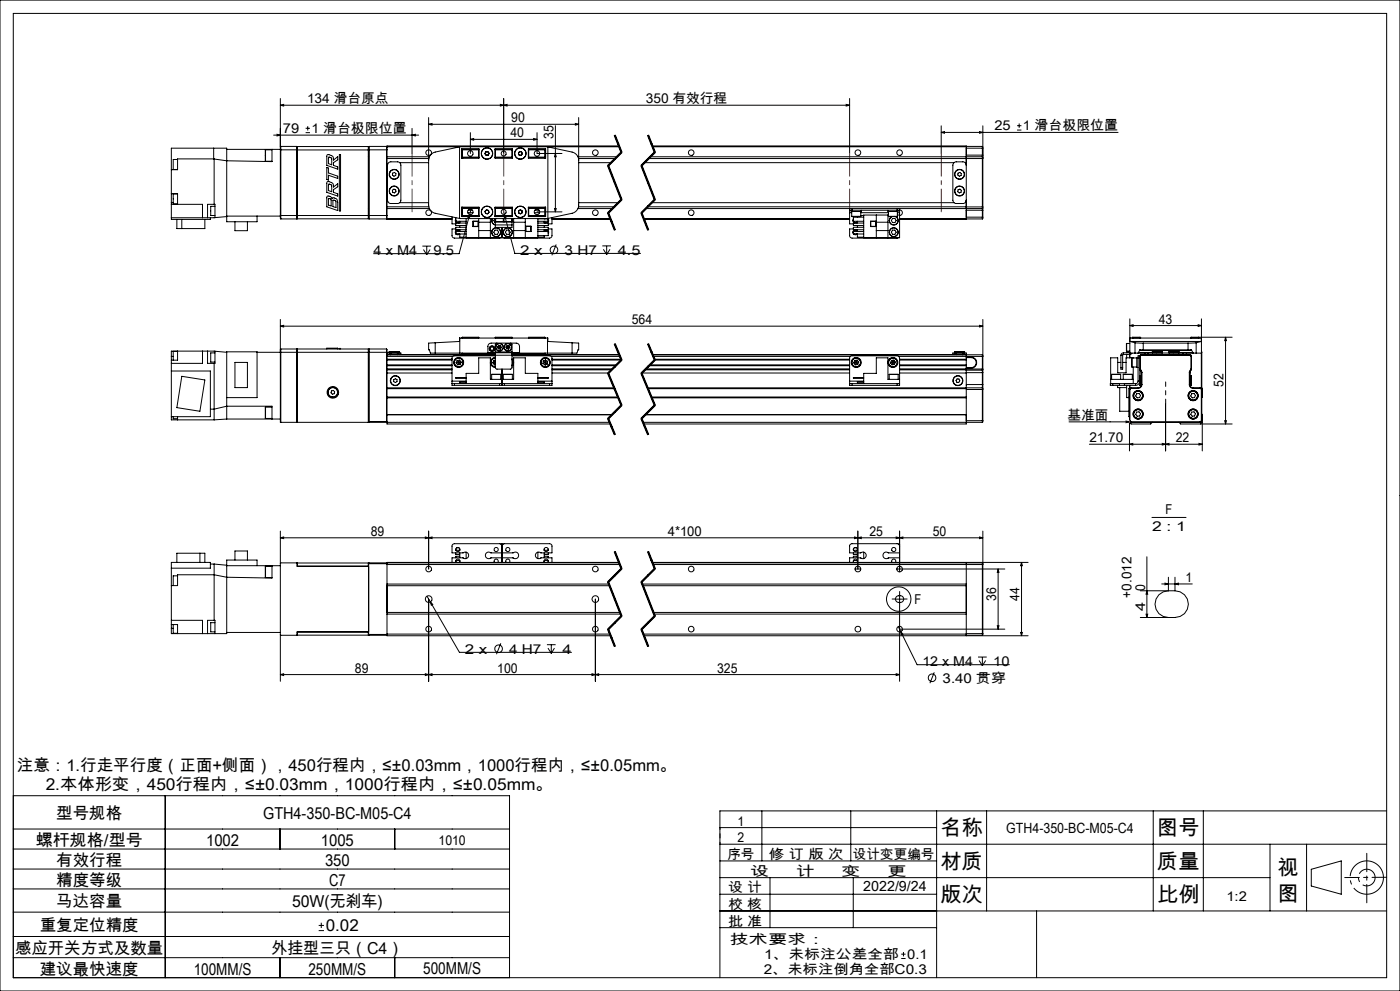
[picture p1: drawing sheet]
<svg xmlns="http://www.w3.org/2000/svg" width="420mm" height="297mm" viewBox="0 0 420 297" stroke-linecap="round" stroke-linejoin="round" font-family="sans-serif">
<g fill="none" stroke="#000" stroke-width=".3">
<path d="M0 0h420v297h-420zM4 4h412v289h-412zM84.1 31.5l1-.2v.5zM84.1 29.5v14.6M91.7 39.8h1.3M91.7 38.4h1.3M92.3 37.8v1.3M123.6 38.5v7.5M128.6 37.2l1-.2v.5zM128.6 35.2v26.3l.2 .9 .5 .8 .8 .6 7.8 1.7M128.6 37.2h45M141.1 39.8v6.2"/>
<path d="M150.1 31.3l1 .2-1 .3zM151.1 31.5l1-.2v.5zM151.1 29.5v16.5M161.1 39.8v6.2h7.5M166.6 37.7v25.8M172.6 37l1 .2-1 .3zM173.6 35.2v26.3l-.2 .9-.5 .8-.8 .6-7.7 1.7M253.9 31.3l1 .2-1 .3zM254.9 29.5v16.5M254.9 31.5h-170.8M282.4 39.7l1-.3v.5zM282.4 37.7v8.3"/>
<path d="M282.4 39.7h53M293.9 39.4l1 .3-1 .2zM294.9 37.7v24.3M305.1 39h1.3M305.1 37.7h1.3M305.8 37v1.3M51.4 58.1v2.6M51.4 58.1v-13.7h16.6v22.1h9.1v-1.7M51.4 58.1h1.9v3.1M53.3 58.1h-1.3v3h1.3M53.3 47.8h-1.3v3h1.3M64.1 47.6h-10.8v3.3h-1.9"/>
<path d="M64.1 47.6l.1 .1M64.1 44.4v3.2M64.2 47.7v13.5M68 44.8h16.1M79.7 44.9v3.4M79.7 44.9h1.9M79.7 48.3h1.9M81.6 44.8v3.6l-13.6-.2-3.8-.5M82.1 40.5h43.5M83.1 40.2l1 .3-1 .2zM84.1 44.1v.8M84.1 44.9v19.7"/>
<path d="M84.1 44.9h26.4M84.2 43.9v21.7M84.2 43.9h4.8M84.2 43.9l-.1 .2M89 43.9v21.7M98 50.2l.5 .2v1.4l2.8 1v.7l-2.8-1v1.5l-.5-.2zM98.1 46.4h.1a1.54 1.54 0 0 1 1.8 1.6l1.3-1v.9l-1.3 .9v.8l1.3 .4v.7l-3.3-1.1zM98.1 54.5l.1-.1a1.54 1.54 0 0 1 1.8 1.7l1.3-1v.9l-1.3 .8v.8l1.3 .5v.7l-3.3-1.2zM98.2 58.8l.9 .1 .6 .5a.98 .98 0 0 1 1.4 .5l.2 3.2-3.3-1.1zM98.6 47.1l.9 .4v1.9l-1-.4zM98.6 55.2l.9 .4v1.9l-1-.4zM98.6 59.5l.7 .2v2l-.8-.2z"/>
<path d="M99.9 60l.9 .3v1.9l-.9-.3zM101.8 46.3h.4v16.9h-.4zM110.5 44.9v-1h-21.3v21.7h21.3v-1M110.5 44.9v19.7M110.5 46.9h.1M110.5 44.9l.1 .1M110.6 44.9v19.7M110.6 44.9h5.5M110.7 43.9v21.7M110.7 43.9l-.1 1M110.7 43.9h5.3M116 43.9v21.7"/>
<path d="M116 43.9l.1 .2M116.1 59.8l.2 .6M116.1 44.1v.8M116.1 44v.1M116.1 44.9v19.7M116.1 47.5h12.6M116.1 47h12.7M116.1 44h69.7M116.3 49.1l-.2 .6M116.6 48.8l.5-.3h2.1a1.02 1.02 0 0 1 1.1 1v10.5a1.02 1.02 0 0 1-1.1 1h-1.9a1.02 1.02 0 0 1-1.1-1v-10.5zM117.7 57l.5-.3 .5 .2 .1 .6-.5 .3-.5-.2zM117.8 51.9l.6-.2 .4 .3-.1 .6-.5 .2-.5-.3z"/>
<path d="M119.9 48.8h8.7M123.6 40.5l1-.3v.5zM137.9 44l-7.8 1.7-1.1 .9-.4 1.4M137.9 44v21.5M137.9 44h.1M138.5 47h.1M138.5 44.6h5.2v2.8h-5.2zM138.6 44.9v2.5M138.6 44.9h5M138.7 44.8v2.4M138.7 44.8h5M138.7 44.8l-.1 .1"/>
<path d="M138.7 47.2h5M138.8 47.2v.2M141.1 41.8l1-.3v.5zM141.1 41.8h20M143.6 44.8v2.4M143.6 47.1h-5l.1 .1M145.5 46.1l.4 .4M145.8 45.5l-.3 .6M146.3 45.5h-.5M146.3 45.5l.4 .4M146.4 46.5h-.5M146.7 45.9l-.3 .6"/>
<path d="M148.5 44.6h5.2v2.8h-5.2zM148.5 44.8h5.2M148.5 47.2h5.2M148.6 44.8v2.4M148.6 44.9h5M148.6 47.1h5M153.6 44.8v2.4M155.5 45.9l.3 .6M155.8 46.5h.5M155.9 45.5l-.4 .4M155.9 45.5h.6M156.5 45.5l.2 .6"/>
<path d="M156.7 46.1l-.4 .4M158.5 44.8h4.9M158.5 44.6h5.2v2.8h-5.2zM158.5 47.2h4.9M158.6 44.8v2.4M158.6 44.9h5M158.6 47.1h5l-.2 .1M160.1 41.5l1 .3-1 .2zM163.4 44.8v2.4M163.4 44.8l.2 .1M163.5 47.2v.2M163.6 44.9v2.5"/>
<path d="M163.6 47h.1M164.3 44h.1M164.4 44l7.7 1.7 1.1 .9 .4 1.4M164.4 44v21.5M166.6 46l.3 1h-.5zM173.4 47h11.7M173.6 47.5h11M173.6 48.8h9.7M182.3 49.7l4 10.2M182.6 49.6l4 10.2M184.3 40.6l2 5.1M184.4 40.6l2 5-4 4 4 10.2-4 4 2 5.1"/>
<path d="M184.6 40.5l1 2.5M185.6 43l1 2.6zM185.7 43.7h-69.6v.3M186.3 45.5l-4 4M186.3 59.7l-4 4M186.6 45.8l-4 4M186.6 59.9l-4 4M192.3 49.7l4 10.2M192.6 49.6l4 10.2M193.3 48.8h92.9M194.3 40.6l2 5.1M194.4 40.6l2 5-4 4 4 10.2-4 4 2 5.1"/>
<path d="M194.6 40.5l2 5.1M195.1 47h99.6M195.7 43.7h94.2v.3M195.8 44h94.1M196.3 45.5l-4 4M196.3 59.7l-4 4M196.6 45.8l-4 4M196.6 59.9l-4 4M287.4 51.9l.6-.2 .4 .3-.1 .6-.5 .2-.5-.3zM287.4 56.9l.6-.2 .4 .3-.1 .6-.5 .2-.5-.3zM289.9 49.5a1.02 1.02 0 0 0-1-1h-2a1.02 1.02 0 0 0-1 1v10.5a1.02 1.02 0 0 0 1 1h2a1.02 1.02 0 0 0 1-1M289.9 46.5v15.5"/>
<path d="M289.9 46.5h5v.7M289.9 44v2.5M289.9 43.9h4.8M294.7 47v15.5M294.7 43.9v3.1M294.7 43.9l.2 .5h-5M294.7 47l.2 .2M294.9 47.2v.3h-100.3M51.4 60.7v5.1h11.7v-.5M51.4 61.2h9.3v4.1M51.4 60.7h.6M53.1 65.8v2.7h8.4v-2.7"/>
<path d="M54.5 65.8v2.7M64.5 61.8h-1.3v2.8h1.3M64.5 65.2v-4h-2.2v4.1M64.5 65.2l-13.1 .1M68 64.9l-3.5 .3M68 64.8h16.1M70.5 66.5v2.6h3.7v-2.6M84.1 64.6l.1 1M84.1 64.6h26.4M84.2 65.6h4.8M110.5 62.6h.1M110.6 64.6l.1 1"/>
<path d="M110.6 64.6h5.5M110.6 64.4l-.1 .2M110.7 65.6h5.3M116.1 65.5v.3h19.5M116.1 64.6v.8M116.1 65.4v.1M116.1 62.5h12.7M116.1 62h12.6M116.1 65.5h19.5M116.1 65.4l-.1 .2M119.9 60.7h8.7M126.7 73.8h2.6"/>
<path d="M127 74.8l1 1.5M128 73.8v2.5M129 74.8l-1 1.5M135.6 65v2.1h1.1M136.7 65.6l-.1 .2a.78 .78 0 0 0 .6 1M136.7 68.6h-1.1v2.3l.7 .5 13.9-.1M136.7 65.2v1.1h3.1M136.8 66.3a.63 .63 0 0 0 .6 .4 .63 .63 0 0 0 .5-.4v.5M136.8 70.1a.73 .73 0 0 0 1.1 0v1h1.9M137 70.1h.7M137.2 68.9l-.6 .4 .1 .8M137.5 68.9l.4 .2"/>
<path d="M137.9 65.5h26.5M137.9 66.6l-.4 .2M137.9 68.9v.5a.61 .61 0 0 0-.5-.4 .61 .61 0 0 0-.6 .4M137.9 67.6v.5M138.5 63.4h.1M138.5 64.8h.5M138.5 62.5h.1M138.5 63h.1M138.5 62.1h5.2v2.8h-5.2zM138.6 62.1v2.5M138.6 64.6h5M138.6 64.6l.1 .2"/>
<path d="M138.7 62.3v2.5M138.7 64.8h5M138.7 62.3l-.1 .1h5M138.7 62.3h5M138.8 62.1v.2M139 64.8l-.1 .1M139 64.8h.1M139.8 65.5v5.8h21.6v-5.8M139.8 64.8v.1M139.8 66.8h-3.1v.8h3.1M139.8 68.1h-3.1v.8h3.1M139.8 69.4h-3.1v.7h3.1"/>
<path d="M140.3 63.7h1.6M140.4 63h1.3M140.9 64.3v1l-.5-.1zM140.9 64.3l-3.2 11.7h-25.6M141.3 62.7l-.4 1.6M141.9 66.3h1.6v1.6h-1.6zM143.4 66.4h-1.4v1.4h1.4M143.6 62.3v2.6M143.6 65.5v5.8M143.6 66.6h3.5M143.6 69.1h3.5M145.6 63.3l.1 .6"/>
<path d="M145.7 63.9l.5 .2M146 62.9l-.4 .4M146 62.9l.5 .2M146.5 63.1l.1 .6M146.6 63.7l-.4 .4M147.1 65.5v5.8M148.5 65.5l-.4 .6 .5 .6M148.5 69h.7l.4 .6-.4 .6h-.7l-.4-.6zM148.5 62.1h5.2v2.8h-5.2zM148.5 64.8h5.2M148.5 62.3h5.2M148.6 67.4v.8h5v-.8"/>
<path d="M148.6 67.4a1.38 1.38 0 0 1-1-1.9 1.34 1.34 0 0 0 1 1.9M148.6 62.3v2.6M148.6 65.5v1.9M148.6 64.6h5M148.6 67.4h5M148.6 62.4h5M148.7 66.5h2.3M148.7 65.5v1M149.1 64.8v.1M150.6 68.2v3.1M150.9 62.8l3.5 13.1h37.8M151 65.5v1"/>
<path d="M151.2 66.5h2.3M151.2 65.5v1M151.3 64.2l.5 .9-.5 .2zM152 69h.7l.4 .6-.4 .6h-.7l-.4-.6zM153.1 64.8v.1M153.5 65.5v1M153.6 65.6v1M153.6 65.8v.7M153.6 62.3v2.6M153.6 65.5v1.9M154.1 65.5v5.8M154.1 66.6h3.5"/>
<path d="M154.1 69.1h3.5M155.6 63.8l.5 .3M155.6 63.2v.6M156.1 62.9l-.5 .3M156.1 62.9l.5 .3M156.6 63.8l-.5 .3M156.6 63.2v.6M157.6 65.5v5.8M157.7 67.8h1.6v1.6h-1.6zM158.5 64.8h4.9M158.5 62.1h5.2v2.8h-5.2zM158.5 62.3h4.9"/>
<path d="M158.6 62.3v2.5M158.6 64.6h5M159.2 67.8v1.6M160.3 63.7h1.6M160.4 63h1.3M161.1 63.5h7.5M161.4 64.8v.1M161.4 65.6h3.1v.7M161.4 66.8h3.1v.8h-3.1M161.4 68.1h3.1v.8h-3.1M161.4 69.4h3.1v1.2h-3.1M161.4 66.3h3.1"/>
<path d="M162.2 64.8l.1 .1M162.2 64.8h1.5M162.2 64.8h.1M163.3 66.6l.4 .2M163.3 65.5h.1M163.3 68.9v.5a.61 .61 0 0 1 .5-.4 .61 .61 0 0 1 .6 .4M163.3 67.6v.5M163.3 70.6v.5h-1.9M163.4 62.3v2.5M163.4 62.3l.2 .1h-5M163.5 62.1v.2M163.6 62.1v2.5"/>
<path d="M163.6 62.5h.1M163.6 63h.1M163.6 63.4h.1M163.6 64.6l-.2 .2M163.7 68.9l-.4 .2M163.7 65.5l-.2 .1M164 68.9l.6 .4-.1 .8M164 65.5l.2 .1M164.3 65.5l.1 .1M164.4 66.3a.63 .63 0 0 1-.6 .4 .63 .63 0 0 1-.5-.4v.5M164.5 65.6l.1 .2a.78 .78 0 0 1-.6 1M164.5 68.6h1.1v2.3l-.7 .5-13.9-.1"/>
<path d="M164.5 69.4v.4M164.5 65.9v.4M165.6 65.2v1.9h-1.1M165.6 65.8h17.6M165.6 65.5h17.5M166.4 62.5h.5l-.3 1zM166.9 73.3l-1.3 3.2M173.4 62.5h10.4M173.6 62h10.7M173.6 60.7h11.9M180.7 73.7h2.6M181 74.7l1 1.6"/>
<path d="M182 73.7v2.6M182.3 63.9l2 5.1M182.6 63.8l2 5M183 74.7l-1 1.6M192.3 63.9l2 5.1M192.6 63.8l2 5M193.1 65.5h61.8M193.2 65.8h61.7M193.7 62.5h61.9M194.3 62h95.6v.5M195.5 60.7h90.7M254.9 63h.7"/>
<path d="M254.9 63v.7M254.9 62.5v.5M254.9 63.7v3.4h1.1M254.9 63.7h.6M255.4 63v.4h3v-.4M255.5 64.8h2.7M255.5 63.4v1.4M255.6 62.5v.5M255.6 62.5h13.5M255.6 63h13.5M256 65.6l-.1 .2a.78 .78 0 0 0 .5 1M256 68.6h-1.1v2.3l.7 .5 13.9-.1"/>
<path d="M256 66.3a.63 .63 0 0 0 .6 .4 .63 .63 0 0 0 .6-.4v.5M256.1 70.1a.73 .73 0 0 0 1.1 0v1h1.9M256.3 70.1h.7M256.4 68.9l-.5 .4 .1 .8M256.8 68.9l.4 .2M257.2 66.6l-.4 .2M257.2 68.9v.5a.61 .61 0 0 0-.6-.4 .61 .61 0 0 0-.6 .4M257.2 64.9v.2M257.2 67.6v.5M258.2 63.4v1.4M258.2 64.6h.9M258.2 63.7h8.3"/>
<path d="M259.1 65.1h-3.1v1.2h3.1M259.1 66.8h-3.1v.8h3.1M259.1 68.1h-3.1v.8h3.1M259.1 69.4h-3.1v.7h3.1M261.2 66.3h1.6v1.6h-1.6zM261.2 66.4h1.5v1.4h-1.5zM262.9 64.4v6.9M262.9 66.6h3.5M262.9 69.1h3.5M266.4 63v.4h3v-.4M266.4 64.4v6.9M266.5 64.8h2.7"/>
<path d="M266.5 63.4v1.4M267.5 64.9l-.4 .3-.3 .9M267.6 64.9l-.4 .3-.4 .9M267.8 65.5h.7l.4 .6-.4 .6h-.7l-.4-.6zM267.8 69h.7l.4 .6-.4 .6h-.7l-.4-.6zM268.6 64.9a1.3 1.3 0 0 1 .2 2.3 1.3 1.3 0 0 1-2-1.1M268.7 64.9a1.34 1.34 0 0 1 .1 2.3 1.34 1.34 0 0 1-2-1.1M269.1 63h.8M269.1 62.5h25.6M269.1 62.5v.5M269.2 63.4v1.4M269.2 64.4h.7"/>
<path d="M269.2 63.7h.7M269.9 62.9a.85 .85 0 0 1 .8 .8 .85 .85 0 0 1-.8 .9M269.9 63v.7M269.9 62.5v.5M269.9 63.7v7.6h-10.8v-6.9h7.4M269.9 65.5h20M289.9 65.5v.3h-20M289.9 62v.5M289.9 62.5v.5M289.9 63v2.5M289.9 65.1h5M289.9 63h5"/>
<path d="M289.9 62h5M289.9 65.6h4.8M294.7 62.5v3.1M294.9 62v.3M294.9 62.3v.7M294.9 65.1l-.2 .5M294.9 63v2.1M294.9 62.3l-.2 .2M84.1 97.8l1-.3v.5zM84.1 95.7v30.9h98.8M84.1 97.8h210.8M293.9 97.5l1 .3-1 .2z"/>
<path d="M294.9 95.7v14.9M338.9 97.6l1-.3v.5zM338.9 95.6v10.6M338.9 97.6h21.5M359.4 97.3l1 .3-1 .2zM360.4 95.6v10.2h-1.6M51.4 106.8v1.1M51.4 106.8h.6M51.4 107.9v17.9h12.8M51.4 111.2h11.7v13.7h-11.7M53.3 105.3h-1.3v2.6M53.3 105.2v2.7h-1.9"/>
<path d="M54.5 112.8l7 1.1-1.5 9.4-6.9-1.1zM60.7 105.2v3.7h-9.3M62.3 105.2v3.7h2.2v-3.6M64.2 108.9v16.9M64.5 105.8h-1.3v2.7h1.3M64.5 105.3l-13.1-.1v1.6M64.5 105.3l3.5 .3M68 119.2h9.1v-13.8h-9.1v20.2M70.5 108.6h3.7v7.6h-3.7zM77.1 105.6h12M84.2 104.6v22M84.2 104.6l-.1 1"/>
<path d="M84.2 104.6h4.8M89 104.6v22M89 104.6l.1 1M89.1 105.6v21M89.1 110.1h.1M89.2 105.6v-1h21.3v1M89.2 105.6h21.3M89.2 105.6v21M98 104.6v-.3h3.3v.3M99.4 117.2l.6-.2 .4 .4-.1 .6-.6 .1-.4-.4zM101.8 104.6v-.2h.4v.2M110.5 105.6l.1 .1"/>
<path d="M110.5 105.6v21M110.5 107.6h.1M110.6 105.6h5.5M110.6 105.6v21M110.7 104.6v21.7M110.7 104.6l-.1 1M110.7 104.6h5.3M116 104.6v21.7M116 104.6l.1 1M116.1 116.2v.3M116.1 106.3h1.2M116.1 116.5v10.6h67"/>
<path d="M116.1 106.3h32.5M116.1 116.5h68.2M116.1 119h69.3M116.1 119.2h69.4M116.1 116.2h68.1M116.1 109.6h19.5M116.1 109.5h19.5M116.1 107.8h19.5M116.1 107.7h19.5M116.1 107.9h19.5M116.1 109.4h19.5M116.1 106.8h19.8"/>
<path d="M116.1 110.6h19.5M116.1 110.8h19.5M116.1 111.8h19.5M116.1 105.6v10.6M116.8 105.4h3M116.8 105.7v.1M116.8 105.7h3M116.8 105.4h.1M116.8 105.4v.3M117.1 106.3h.1M117.3 105.8h-1.1v.5M117.3 106.3h1.9"/>
<path d="M117.3 105.8h1.9M117.3 105.8v.5M118.1 113.8l.5-.3 .5 .3v.6l-.5 .2-.5-.2zM119.2 105.8h1.1v.5M119.2 106.3h29.4M119.2 105.8v.5M119.8 105.7l-.1 .1M119.8 105.4v.3M130.6 102.7l-2 .1v2h.2a.91 .91 0 0 0 .4 1 .91 .91 0 0 0 1 0h.4M130.6 105.8h18M130.6 102.7l7.3-.4v-1h26.5v1l7.2 .4M130.6 102.7v3.1"/>
<path d="M135.6 115v.5h.7M135.6 115h.7M135.6 114.2v.8M135.6 114.2h4.2M136.3 115h13.6M136.3 115.5h13.6M136.3 115v.5M136.8 108.7l.5 .6M137.2 108l-.4 .7M137.2 108l.4 .6M137.6 108.6l-.3 .7M137.6 108.6l.4 .7"/>
<path d="M137.6 108.6l-.8 .1M137.9 107.9l.5 .6M137.9 107.9l-.7 .1M137.9 107.9l-.3 .7M137.9 101.3v4.5M138 109.3h-.7M138.4 108.5l-.4 .8M138.4 108.5l-.8 .1M138.6 101.2h5M138.6 101.2v.1M138.6 105.8v.5M138.6 106h10"/>
<path d="M138.7 101.1h4.9v.2M138.7 101.1v.2M138.7 105.8v.5M138.7 101.1l-.1 .1M139.8 115v-3.1h3.8v-4.7h3.5v6.5h7v-6.5h3.5v4.7h3.8v3.1M139.8 114.3h-1.9v.4h1.9M139.8 113.2h-3.1l3.1 .1M146.4 105.8v-2a.96 .96 0 0 1 1-1h7.5a.96 .96 0 0 1 1 1v2M146.4 105.7h2.2M147.5 112.2h2.7M147.5 112.2v1.5M147.8 108.7l.5 .6"/>
<path d="M148.2 108l-.4 .7M148.2 108l.4 .6M148.6 105.7v.8M148.6 105.5v.2M148.6 107.1a1.5 1.5 0 0 0-1.5 1.5 1.5 1.5 0 0 0 1.5 1.5M148.6 107.3a1.36 1.36 0 0 0-1.4 1.3 1.36 1.36 0 0 0 1.4 1.4M148.6 106.6l-12.7 .1-.3 .5v7M148.6 107.3a1.29 1.29 0 0 0-1.3 1.3 1.29 1.29 0 0 0 1.3 1.3M148.6 101.3v-.2h5v.2M148.6 105.7h5M148.6 105.5h5M148.6 106.5h5"/>
<path d="M148.6 106.5v3.6M148.6 108h-.4M148.6 109.3h-.3M148.6 108.6l-.3 .7M148.6 108.6l-.8 .1M148.6 101.2h5M149.1 102.8l-.5 .5v2.2M149.3 104l.2 .5M149.3 104l.6 .1M149.5 104.5l.6 .1M149.6 103.5l-.3 .5M149.6 103.5l.6 .1"/>
<path d="M149.6 103.5l.3 .6M149.9 115h1.4M149.9 115.5h.7M149.9 104.1l.2 .5M149.9 104.1l.5 .1M149.9 104.1l-.4 .4M149.9 115v.5M150.2 112.2v1.5M150.2 103.6l.2 .6M150.2 103.6l-.3 .5M150.4 104.2l-.3 .4M150.6 115.5h.7"/>
<path d="M150.6 110.6v4.9M151 112.2h2.7M151 112.2v1.5M151.3 115h13.6M151.3 115.5h13.6M151.3 115v.5M151.8 104l.2 .5M151.8 104l.6 .1M152 104.5l.5 .1M152.2 103.5l-.4 .5M152.2 103.5l.5 .1M152.2 103.5l.2 .6"/>
<path d="M152.4 104.1l.5 .1M152.4 104.1l-.4 .4M152.4 104.1l.1 .5M152.7 103.6l.2 .6M152.7 103.6l-.3 .5M152.9 104.2l-.4 .4M153.1 102.8l.5 .4v2.3M153.6 105.7v.8M153.6 106.5l-.1 4-4.5 .1-.4-.5M153.6 105.5v.2M153.6 107.5a1.49 1.49 0 0 1 0 2.2M153.6 107.7a1.3 1.3 0 0 1 0 1.8 1.44 1.44 0 0 0 0-1.7"/>
<path d="M153.6 106.6l11.7 .1 .3 .5v7M153.6 106.3h32.2M153.6 106.3h32.1M153.6 105.8h18M153.6 105.7h2.3M153.6 106h10M153.7 112.2h-2.7M153.7 112.2h.1M153.7 112.2v1.5M158.6 101.2h5M161.4 114.3h1.9v.4h-1.9M161.4 113.2h3.1l-3.1 .1"/>
<path d="M161.4 114.2h4.2M162.9 109l.6 .4M163 108.2l-.1 .8M163 108.2l.6 .4M163.4 101.1h-4.8v.2M163.4 101.1v.2M163.4 105.8v.5M163.4 101.1l.2 .1M163.6 108.6l.6 .5M163.6 108.6l-.1 .8M163.6 108.6l-.7 .4M163.6 101.2v.1"/>
<path d="M163.6 105.8v.5M163.7 107.9l-.7 .3M163.7 107.9l.6 .4M163.7 107.9l-.1 .7M164.2 109.1l-.7 .3M164.3 101.3v4.5M164.3 108.3l-.1 .8M164.3 108.3l-.7 .3M164.9 115h.7M164.9 115v.5M165.3 106.8h20.7M165.6 115v.5h-.7"/>
<path d="M165.6 114.2v.8M165.6 109.6h19.1M165.6 109.5h19.2M165.6 107.8h20.8M165.6 107.7h20.7M165.6 107.9h20.8M165.6 109.4h19.3M165.6 110.6h18.2M165.6 110.8h17.8M165.6 111.8h16.9M171.6 102.7l2 .1v2h-.2a.92 .92 0 0 1-.4 1 .92 .92 0 0 1-1 0h-.4M171.6 102.7v3.1"/>
<path d="M182.3 111.9l4 9.6M182.6 111.8l4 9.6M184.3 103.2l2 4.7M184.4 103.1l2 4.8-4 4 4 9.6-4 4 2 4.7M184.6 103l1 2.4M185.6 105.4l1 2.4zM186.3 107.7l-4 4M186.6 108l-4 4M192.3 111.9l4 9.6M192.5 111.8h62.4M192.6 111.8l4 9.6M193.5 110.8h61.4"/>
<path d="M193.8 110.6h61.1M194.2 116.2h100.5M194.3 103.2l2 4.7M194.3 116.5h95.6M194.4 103.1l2 4.8M194.6 103l2 4.8M194.7 109.6h60.2M194.8 109.5h60.1M194.9 109.4h60M195.4 119h94.5M195.5 119.2h94.4M195.8 106.3h91.1"/>
<path d="M195.8 106.3h98.9M196 106.8h59.1M196.3 107.7h58.6M196.4 107.9h58.5M196.4 107.9l-4 4 4 9.6-4 4 2 4.7M196.6 108l-4 4M254.9 114.2v-7l.3-.5 14.1-.1 .4 .3 .2 .5v8.1h-.8M254.9 115v.5h.7M254.9 115h.7M254.9 114.2v.8M254.9 107.8l-58.6-.1-4 4M254.9 114.2h4.2"/>
<path d="M255.6 115h13.5M255.6 115v.5M255.6 115.5h13.5M256.1 108.7l.5 .6M256.4 108l-.3 .7M256.4 108l.5 .6M256.9 108.6l.4 .7M256.9 108.6l-.3 .7M256.9 108.6l-.8 .1M257.2 107.9l.4 .6M257.2 107.9l-.8 .1M257.2 107.9l-.3 .7"/>
<path d="M257.3 109.3h-.7M257.6 108.5l-.3 .8M257.6 108.5l-.7 .1M259.1 113.2h-3.1l3.1 .1M259.1 114.3h-1.9v.4h1.9M266.8 112.2h.1M266.8 112.2h2.7M266.8 112.2v1.5M267.1 108.7l.5 .6M267.4 108l-.3 .7M267.4 108l.5 .6M267.9 108.6l-.3 .7"/>
<path d="M267.9 108.6l.4 .7M267.9 108.6l-.8 .1M268.2 107.9l.4 .6M268.2 107.9l-.8 .1M268.2 107.9l-.3 .7M268.3 109.3h-.7M268.6 108.5l-.3 .8M268.6 108.5l-.7 .1M269.1 115h.8M269.1 115v.5M269.5 112.2v1.5M269.9 109.6h20"/>
<path d="M269.9 109.5h20M269.9 107.8h20M269.9 107.7h20M269.9 107.9h20M269.9 109.4h20M269.9 113.7h-3.5v-6.5h-3.5v4.7h-3.8v3.1M269.9 110.6h20M269.9 110.8h20M269.9 111.8h20M286.4 105.4h3M286.4 105.7l.1 .1M286.4 105.7h2.9"/>
<path d="M286.4 105.4v.3M286.9 105.8h-1v.5M286.9 106.3h3M286.9 105.8v.5M286.9 105.8h2M287.1 113.6h.6l.2 .5-.3 .5h-.5l-.3-.6zM288.9 105.8h1v4.8M288.9 105.8v.5M289.3 105.7h.1M289.4 105.7l-.1 .1M289.4 105.4v.3M289.9 111.8v4.7"/>
<path d="M289.9 110.9v.9M289.9 110.6v.3M289.9 116.5v10.6h-96.8M289.9 116.7h5M289.9 115.2h5M289.9 110.6h5M289.9 110.9h4.8M289.9 107h1.5M289.9 110.3h1.5M289.9 107.2h1.5M289.9 110.2h1.5M289.9 111.7h5"/>
<path d="M291.4 107a1.66 1.66 0 0 1 1.6 1.7 1.66 1.66 0 0 1-1.6 1.6M291.4 107.2a1.5 1.5 0 0 1 1.5 1.5 1.5 1.5 0 0 1-1.5 1.5M291.4 107v.2M291.4 110.2v.1M294.7 116.2v10.4M294.7 110.9v5.3M294.7 106.3v4.6M294.7 106.3l.2 .5h-25.3M294.7 116.2l.2 .2M294.9 116.4v.3M294.9 115.2v1.2M294.9 110.6v.2"/>
<path d="M294.9 110.8v.9M294.9 111.7v3.5M294.9 116.7v9.4M294.9 110.8l-.2 .1M333.2 115l-.1 .5h.7M333.2 115h7.5M333.2 113.7h6.8M333.5 112.2h2.7M333.5 112.2v1.5M333.8 115.5h2M333.8 115v.5M335.3 115.5v.7h2.7"/>
<path d="M335.3 108.6h1M335.8 115.5h1.5M335.8 115v.5M335.9 116.2v7.1h2.8M336.2 112.2v1.5M336.3 110.1v.5h.5v-.5M336.3 110.1h.5M336.3 106.5h.5M336.3 106.5v3.6M336.8 108.6h1M336.8 106.5v3.6M337 112.2h2.7"/>
<path d="M337 112.2v1.5M337 106.2l-.2 .3M337 105.7l-.5 .2-.2 .6M337 105.7h1.9M337 105.7v.5M337 106.2h1.9M337.3 115.5h3.4M337.3 115v.5M338 102.9v2.3M338 115.5v3.7h.8M338 105.2h.9M338 102.9h.9"/>
<path d="M338 106.2v1M338.7 119.2v5.7h.1M338.8 105.6v.1M338.8 106.2v1M338.8 115.5v.7M338.8 116.7v9.4M338.8 116.7h.2M338.8 105.6h.1M338.8 105.4h-.8v.3M338.9 105.2l-.1 .4M338.9 101.3h.1M338.9 105.8h1.6"/>
<path d="M338.9 101.3h21.5M339 106.2v1M339 115.5v.7M339 116.7v9.4M339.3 116.4l-.3 .3M339.3 116.4l-.2-.1-.3 .4M339.3 116.4h2.1M339.5 107.3l.1 2.7zM339.6 105.8l-.7 .4M339.6 110h1.4M339.7 101.2h2.5M339.7 101.2v.1"/>
<path d="M339.7 112.2v1.5M339.8 101.1h2.2M339.8 101.1v.2M339.8 101.1l-.1 .1M340 107.2v.1M340 110v5M340.5 102.7l2.5 .1M340.5 105.8h.9M340.5 102.7v3.1M340.7 115v.5M341 118l.7-.1 .5 .6-.3 .7h-.8l-.4-.5zM341 107.3l-3.2-.1v4.5h-2.5v-4.5h-2.1v7.8"/>
<path d="M341.4 116.2l-2.7 .2v2.6l.1 .1M341.4 107.1h-.4v3h.4M341.4 114.2l-.2 .6-.5 .2M341.4 105.8h2M341.4 114.2h.5M341.4 107.4h.5M341.4 107.4v6.8M341.4 116.2v.2M341.5 105.7h4.2M341.9 114.2a1.33 1.33 0 0 1-1.2 1.3M341.9 106.8v-.2h-.5v.8M341.9 106.8h.2"/>
<path d="M341.9 106.8v7.4M342 101.1v.2M342 104.8v.3M342 105.1h15.3M342 101.1l.2 .1M342.1 112.6v3M342.1 112.6h.2M342.1 115.6h.2M342.1 110.6l.1 .2M342.1 110.9l.3 .8M342.1 110.6v.3M342.1 106.8v3.8"/>
<path d="M342.2 111l.2 .5-.1 4.1M342.2 104.8l-.2 .3M342.2 110.8l.4 .9M342.2 101.2v.1M342.2 110.8l-.1 .1M342.3 112.6l.1 .1M342.3 112.6v3M342.4 106.3l-.5 .5M342.4 106.5l-.3 .3M342.4 115.2a1.02 1.02 0 0 1-1 1M342.4 106.3h14.5M342.4 115.2h.2"/>
<path d="M342.4 111.7h.2M342.4 106.5h14.5M342.4 106.3v.2M342.4 111.7v3.5M342.6 115.2a1.14 1.14 0 0 1-1.2 1.2M342.6 111.7v3.5M343 104.8h-.3a1.02 1.02 0 0 0-1.3 1M343 102.8h13.4M343 102.8v2M343 104.8h13.4M343.4 105.8v.5h1M343.4 105.8h1"/>
<path d="M343.7 106.3h.1M344.4 106.3h.3M344.4 105.8h10.5M344.4 105.8v.5M345.7 105.7l.1 .1M345.7 105.4h3M345.7 105.7h3M345.7 105.4v.3M348.7 105.7l-.1 .1M348.7 105.4v.3M350.7 105.7l.1 .1M350.7 105.4h3"/>
<path d="M350.7 105.7h3M350.7 105.4v.3M353.7 105.7l-.1 .1M353.7 105.7h4.2M353.7 105.4v.3M354.9 105.8h1M354.9 106.3h-.2M354.9 105.8v.5M355.7 106.3h.1M355.9 105.8v.5h-1M355.9 105.8h2M356.4 104.8h.3a1.01 1.01 0 0 1 1.2 1"/>
<path d="M356.4 102.8v2M356.8 115.2a1.09 1.09 0 0 0 1.1 1.2M356.8 115.2h.1M356.8 111.7h.1M356.8 111.7v3.5M356.9 106.3l.4 .2 .1 .3M356.9 106.5l.4 .3M356.9 115.2a.96 .96 0 0 0 1 1M356.9 106.3v.2M356.9 111.7v3.5M357 112.6v.1M357 112.6v3"/>
<path d="M357 112.6h.3M357 115.6h.3M357.2 110.8l-.4 .9M357.2 110.8l.1 .1M357.2 101.2h2.5M357.2 101.2v.1M357.2 111l-.2 .7v3.9M357.2 104.8l.1 .3M357.3 110.9l-.4 .8M357.3 112.6v3M357.3 110.6l-.1 .2M357.3 110.6h.1"/>
<path d="M357.3 106.8h.1M357.3 106.8v3.8M357.3 101.1v.2M357.3 104.8v.3M357.3 101.1l-.1 .1M357.4 110.6l-.1 .3M357.4 106.8v3.8M357.5 118l.7-.1 .4 .6-.2 .7h-.8l-.4-.5zM357.9 116.2l2.8 .2-.2 2.7M357.9 105.8h.9M357.9 116.4h2.1M357.9 116.2v.2"/>
<path d="M358.8 102.7l-2.4 .1M358.8 102.7v3.1M359.7 101.2l-.2-.1v.2M359.7 101.2v.1M360 116.4l.4 .3M360 116.4l.3-.1 .2 .4M360.4 116.7h.1M360.4 102.3h-21.5l1.6 .4M360.4 102.3l-1.6 .4M360.4 101.3v1M360.4 105.8v10.4M360.4 116.7v9.4"/>
<path d="M360.4 105.2l.1 .4M360.4 105.6h.1M360.5 105.6v10.6M360.5 116.7v9.4M367.7 101.1l.2 1h-.5zM367.7 101.1v26M369.6 101.1h-12.3M52 124.9v.6h1.3M53.3 124.9v.9M63.1 122.6h1.1l3.8-.9h13.6v3.9M68 125.6h16.1M68 125.6l-3.8 .2"/>
<path d="M79.7 122v3.4M79.7 122h1.9M79.7 125.4h1.9M110.7 126.3h5.3M110.7 126.3l-.1 .2M116 126.3l.1 .2M116.1 124.3h67.5M116.1 124.2h67.6M182.3 125.5l2 4.8M182.6 125.4l2 4.8M186.3 121.3l-4 4M186.6 121.6l-4 4"/>
<path d="M192.3 125.5l2 4.8M192.6 125.4l2 4.8M192.9 126.6h101.8M193.6 124.3h96.3M193.7 124.2h96.2M196.3 121.3l-4 4M196.6 121.6l-4 4M289.9 126.1h5M294.9 126.1l-.2 .5M320.7 126.4h18.1M337.8 126.2l1 .2-1 .3zM338.8 133.1l1-.2v.5z"/>
<path d="M338.8 126.1l.5 .5M338.8 126.1h.2M339 126.1l.3 .3M339.3 126.4h20.7M339.3 126.6h20.7M339.3 126.4v.2M341 123.5l.7-.1 .5 .6-.3 .7h-.8l-.4-.5zM345.7 126.6l-.5 .5h-5.9l-.5-.5v8.5M348.7 132.9l1 .2-1 .3zM349.7 133.1l1-.2v.5zM349.7 121v14.1M353.7 126.6l.5 .5h15.4"/>
<path d="M357.5 123.5l.7-.1 .4 .6-.2 .7h-.8l-.4-.5zM359.7 132.9l1 .2-1 .3zM360 126.4v.2M360.4 126.1l-.4 .3M360.4 126.1h.1M360.5 126.1l-.5 .5M360.5 124.1l.2 11M360.7 126.6l-.5 .5M360.7 133.1h-33.9M367.4 126.1h.5l-.2 1zM84.1 159.2v45M128.6 159.2v11.3"/>
<path d="M257.4 159.2v11.3M269.9 159.2v12.2M294.9 159.2v30.7M345.6 155.1h10.2M51.4 170.3h11.7v-1.7h-11.7v18.6M53.1 168.6v-2.8h8.4v2.8M53.3 172.6h-1.3v2.9M60 165.8v2.8M63.1 169h1.1M64.2 169v16.9M64.2 169l3.8 .4M68 169.5h16.1"/>
<path d="M70.5 167.8v-2.7h3.7v2.7M77.1 169.5v-1.7h-9.1v22.1h-16.6v-1.6M79.7 169.7v3.4M79.7 169.7h1.9M79.7 173.1h1.9M81.6 169.5v3.7l-13.6-.2-3.8-.7h-10.9v3.2h-1.9M84.1 161.2l1-.3v.5zM84.1 168.8l4.9-.1 .1 1h21.4l.1 .2M89.2 168.7h21.3v1h-21.3zM110.6 168.9h5.5M116.1 168.8h-5.5v21.4h5.5M116.1 175h66.6"/>
<path d="M116.1 175.5h66.7M116.1 169.2h69.8M116.1 168.7h69.6M127.6 160.9l1 .3-1 .2zM128.1 178.7l1 1.7M128.6 179.6v24.6M128.6 161.2l1-.3v.5zM135.6 168.6v-1.4h3.3a1.03 1.03 0 0 0 1.4 0 1.03 1.03 0 0 0 0-1.5 1.03 1.03 0 0 0-1.4 0h-3.3l.1-2.4 .5-.4h13.8l.4 .3 .2 .5 .2-.5 .4-.3h13.8l.5 .4 .1 2.4h-3.3a1.03 1.03 0 0 0-1.4 0 1.03 1.03 0 0 0 0 1.5 1.03 1.03 0 0 0 1.4 0h3.3v1.4M136.7 164.5v.4M136.7 165.7v.5h1.2M136.7 168v.4M136.8 168h1.1v.4"/>
<path d="M136.8 164.9h1.1M136.8 168.6a.63 .63 0 0 1 .6-1 .63 .63 0 0 1 .5 1M137 164.2h.7M137.9 164.5v.4M137.9 165.7v1.5M137.9 166.7h-1.2v.5M139.8 165.5v1.9M145.8 165.9a1.14 1.14 0 0 1 1.5-.2h6.5a1.03 1.03 0 0 1 1.5 0 1.03 1.03 0 0 1 0 1.5 1.03 1.03 0 0 1-1.5 0h-6.5a1.02 1.02 0 0 1-1.3 0 1.02 1.02 0 0 1-.2-1.3zM148.3 168.6a.63 .63 0 0 1 .6-1 .63 .63 0 0 1 .5 1M150.2 163.1h.8M150.6 163.1v5.5M151.8 168.6a.63 .63 0 0 1 .5-1 .63 .63 0 0 1 .6 1"/>
<path d="M161.4 165.5v1.9M163.3 164.5v.4M163.3 165.7v1.5M163.3 166.7h1.2v.5M163.3 164.9h1.1M163.3 168.6a.63 .63 0 0 1 .5-1 .63 .63 0 0 1 .6 1M164.4 168h-1.1v.4M164.5 164.5v.4M164.5 165.7v.5h-1.2M164.5 168v.4M178.6 179.6v24.6M182.3 174.5l4 10.2"/>
<path d="M182.6 174.4l4 10.1M184.3 165.4l2 5.1M184.4 165.4l2 5-4 4 4 10.2-4 4 2 5.1M184.6 165.3l2 5.1M185.7 168.6h-69.6v21.9h67.1M186.3 170.3l-4 4M186.6 170.6l-4 4M192.3 174.5l4 10.2M192.6 174.4l4 10.1M192.7 175h97.2M192.9 175.5h97M194.3 165.4l2 5.1"/>
<path d="M194.4 165.4l2 5-4 4 4 10.2-4 4 2 5.1M194.6 165.3l2 5.1M195.7 168.6h112.7M195.7 168.7h99M196.3 170.3l-4 4M196.6 170.6l-4 4M256 164.5v.4M256 165.7v.5h1.2M256 168v.4M256 168h1.2v.4M256 164.9h1.2M256.1 168.6a.63 .63 0 0 1 .5-1 .63 .63 0 0 1 .5 1"/>
<path d="M256.3 164.2h.7M256.4 160.9l1 .3-1 .2zM256.5 170.5h1.7M257.2 166.7h-1.2v.5M257.2 164.5v.4M257.2 165.7v1.5M257.4 161.2l1-.3v.5zM259.1 165.5v1.9M267.6 168.6a.63 .63 0 0 1 .5-1 .63 .63 0 0 1 .5 1M268.6 179.6h2.5M268.9 160.9l1 .3-1 .2zM268.9 178.8a1.2 1.2 0 0 1 1.7-.2 1.2 1.2 0 0 1 .2 1.7 1.2 1.2 0 0 1-1.6 .1 1.2 1.2 0 0 1-.3-1.6z"/>
<path d="M269 170.5h32.4M269.5 163.1h.4M269.9 161.2l1-.3v.5zM269.9 163.7l-.2-.5-.4-.3h-13.8l-.5 .4-.1 2.4h3.2a1.03 1.03 0 0 1 1.5 0 1.03 1.03 0 0 1 0 1.5 1.03 1.03 0 0 1-1.5 0h-3.2v1.4M269.9 165.7h-3.3a1.03 1.03 0 0 0-1.4 0 1.03 1.03 0 0 0 0 1.5 1.03 1.03 0 0 0 1.4 0h3.3M269.9 178.3v2.5M289.9 168.6v21.9M293.9 160.9l1 .3-1 .2zM294.7 168.7v21.7M294.7 168.7l.2 .5h-99M294.9 161.2h-210.8M299.4 170.5l.3 1.1h-.5z"/>
<path d="M299.4 170.5v18.1M306.5 168.6l.2 .9h-.5zM306.5 168.6v21.9M342.1 177.1h10.4M344.1 166.9v18.2M344.1 177.1l.2 1h-.5zM348.5 175h9.2M349.5 174.8l1 .2-1 .3zM350.5 173v4.1a4 4 0 0 0-4 4 4 4 0 0 0 4 4M352.5 175l1-.2v.5zM352.5 177.1a4 4 0 0 1 4 4 4 4 0 0 1-4 4h-10.4M352.5 173v4.1"/>
<path d="M51.4 187.2v1.1M51.4 185.9h9.3v4M51.4 187.2h1.9v2.7M51.4 188.3h.6M52 187.2v2.6h1.3M62.3 189.9v-4h2.2v4M64.5 186.6h-1.3v2.8h1.3M68 189.5h16.1M89.2 189.4v1h21.3v-1M110.5 189.4h-21.4l-.1 1-4.9-.2M110.6 189.2l-.1 .2M110.6 190.1h5.5"/>
<path d="M116.1 190h66.9M116.1 184h70.1M116.1 183.5h69.9M129.1 180.4l.7 .7-.4 .3zM129.1 180.4l8.7 15.1h33.6M150.2 192.8l-1.3 3.3M164.1 193.2h2.6M164.4 194.2l1 1.6M165.4 193.2v2.6M166.3 194.2l-.9 1.6M182.3 188.7l2 5.1M182.6 188.5l2 5.1"/>
<path d="M186.3 184.5l-4 4M186.6 184.7l-4 4M192.3 188.7l2 5.1M192.6 188.5l2 5.1M193 190h96.9M193.2 190.5h115.2M196 183.5h93.9M196.2 184h93.7M196.3 184.5l-4 4M196.6 184.7l-4 4M269.5 187.8l.7 1.5M269.9 181.8v22.4"/>
<path d="M269.9 188.6h31.5M270.2 189.3l.7 .8-.4 .2zM270.2 189.3l4.9 9.9h27.7M289.9 189.9h5M289.9 190.4h4.8M293.4 196.9h2.6M293.7 197.9l1 1.6M294.7 196.9v2.6M294.9 189.9l-.2 .5M295.7 197.9l-1 1.6M299.2 187.5h.5l-.3 1.1zM306.2 189.5h.5l-.2 1z"/>
<path d="M343.8 184.1h.5l-.2 1zM84.1 202.2l1-.3v.6zM84.1 202.2h185.8M127.6 201.9l1 .3-1 .3zM128.6 202.2l1-.3v.6zM177.6 201.9l1 .3-1 .3zM178.6 202.2l1-.3v.6zM268.9 201.9l1 .3-1 .3zM280.3 201.5l-1.3 3.2M4 238.5h148.9v54.5M49.6 238.5v54.5M4 248.5h148.9"/>
<path d="M4 254.5h148.9M84 248.5v6M118.4 248.5v6M216 253h200M216 248h65M216 258h65M228.6 243v15M255.2 243v15M281 243v50M296 243v30M346 243v30M361 243v30"/>
<path d="M381 253v20M392 253v20M416 243h-200v50M4 260.5h148.9M4 266.4h148.9M4 273.4h148.9M95.6 278.9h1.6M95.6 277.4h1.6M96.4 276.5v1.6M216 278h65M216 273h200M216 263h165"/>
<path d="M216 268h65M231 263v15M256 263v15M311 273v20M393.4 260.5l9-2.5v10l-9-2.5zM4 280.7h148.9M4 287h148.9M84 287v6M118.4 287v6M270.4 287.3h1.3M270.4 286h1.3M271 285.3v1.3"/>
<circle cx="118.2" cy="52.2" r="1.5"/>
<circle cx="118.3" cy="52.2" r="1.42"/>
<circle cx="118.3" cy="57.2" r="1.42"/>
<circle cx="118.3" cy="57.2" r="1.51"/>
<circle cx="128.6" cy="45.8" r=".85"/>
<circle cx="141.1" cy="46" r=".82"/>
<circle cx="146.1" cy="46" r="1.72"/>
<circle cx="146.1" cy="46" r="1.68"/>
<circle cx="151.1" cy="46" r=".74"/>
<circle cx="156.1" cy="46" r="1.67"/>
<circle cx="156.1" cy="46" r="1.72"/>
<circle cx="161.1" cy="46" r=".82"/>
<circle cx="178.6" cy="45.8" r=".84"/>
<circle cx="207.4" cy="45.8" r=".84"/>
<circle cx="257.4" cy="45.8" r=".85"/>
<circle cx="269.9" cy="45.8" r=".84"/>
<circle cx="287.9" cy="57.3" r="1.5"/>
<circle cx="287.9" cy="52.2" r="1.5"/>
<circle cx="287.9" cy="52.2" r="1.42"/>
<circle cx="287.9" cy="57.3" r="1.42"/>
<circle cx="128.6" cy="63.7" r=".85"/>
<circle cx="141.1" cy="63.5" r=".82"/>
<circle cx="146.1" cy="63.5" r="1.67"/>
<circle cx="146.1" cy="63.5" r="1.72"/>
<circle cx="148.9" cy="69.6" r="1.3"/>
<circle cx="148.9" cy="69.6" r="1.35"/>
<circle cx="151.1" cy="63.5" r=".74"/>
<circle cx="152.3" cy="69.6" r="1.35"/>
<circle cx="152.3" cy="69.6" r="1.3"/>
<circle cx="156.1" cy="63.5" r="1.72"/>
<circle cx="156.1" cy="63.5" r="1.68"/>
<circle cx="161.1" cy="63.5" r=".82"/>
<circle cx="166.2" cy="74.9" r="1.14"/>
<circle cx="178.6" cy="63.7" r=".84"/>
<circle cx="207.4" cy="63.7" r=".84"/>
<circle cx="268.1" cy="69.6" r="1.3"/>
<circle cx="268.1" cy="69.6" r="1.35"/>
<circle cx="99.8" cy="117.6" r="1.74"/>
<circle cx="99.9" cy="117.6" r="1.41"/>
<circle cx="99.9" cy="117.6" r="1.5"/>
<circle cx="118.6" cy="114.1" r="1.5"/>
<circle cx="118.6" cy="114.1" r="1.42"/>
<circle cx="137.6" cy="108.6" r="1.31"/>
<circle cx="137.6" cy="108.6" r="1.51"/>
<circle cx="137.6" cy="108.6" r="1.35"/>
<circle cx="147.6" cy="104.5" r=".49"/>
<circle cx="147.6" cy="104.5" r=".84"/>
<circle cx="147.6" cy="104.5" r=".75"/>
<circle cx="149.8" cy="104.1" r="1.1"/>
<circle cx="149.9" cy="104.1" r="1.16"/>
<circle cx="152.4" cy="104.1" r="1.1"/>
<circle cx="152.4" cy="104.1" r="1.15"/>
<circle cx="163.6" cy="108.6" r="1.5"/>
<circle cx="163.6" cy="108.6" r="1.31"/>
<circle cx="163.6" cy="108.6" r="1.35"/>
<circle cx="256.9" cy="108.6" r="1.3"/>
<circle cx="256.9" cy="108.6" r="1.51"/>
<circle cx="256.9" cy="108.6" r="1.35"/>
<circle cx="267.9" cy="108.6" r="1.3"/>
<circle cx="267.9" cy="108.6" r="1.5"/>
<circle cx="267.9" cy="108.6" r="1.34"/>
<circle cx="287.4" cy="114.1" r="1.51"/>
<circle cx="287.4" cy="114.1" r="1.42"/>
<circle cx="341.4" cy="118.6" r="1.52"/>
<circle cx="341.4" cy="118.6" r="1.37"/>
<circle cx="341.4" cy="118.6" r="1.32"/>
<circle cx="357.9" cy="118.6" r="1.32"/>
<circle cx="357.9" cy="118.6" r="1.52"/>
<circle cx="357.9" cy="118.6" r="1.37"/>
<circle cx="357.9" cy="118.6" r="1.5"/>
<circle cx="341.4" cy="124.1" r="1.52"/>
<circle cx="341.4" cy="124.1" r="1.37"/>
<circle cx="341.4" cy="124.1" r="1.32"/>
<circle cx="357.9" cy="124.1" r="1.32"/>
<circle cx="357.9" cy="124.1" r="1.52"/>
<circle cx="357.9" cy="124.1" r="1.37"/>
<circle cx="357.9" cy="124.1" r="1.5"/>
<circle cx="128.6" cy="179.5" r="1.01"/>
<circle cx="128.6" cy="170.5" r=".86"/>
<circle cx="137.4" cy="164.7" r=".62"/>
<circle cx="148.9" cy="164.7" r=".62"/>
<circle cx="152.3" cy="164.7" r=".62"/>
<circle cx="163.8" cy="164.7" r=".62"/>
<circle cx="178.6" cy="170.5" r=".86"/>
<circle cx="178.6" cy="179.5" r=".99"/>
<circle cx="207.4" cy="170.5" r=".85"/>
<circle cx="256.6" cy="164.7" r=".62"/>
<circle cx="257.4" cy="170.5" r=".86"/>
<circle cx="268.1" cy="164.7" r=".62"/>
<circle cx="269.6" cy="179.5" r="3.7"/>
<circle cx="269.9" cy="170.5" r=".85"/>
<circle cx="128.6" cy="188.6" r=".85"/>
<circle cx="149.6" cy="194.4" r="1.14"/>
<circle cx="178.6" cy="188.6" r=".85"/>
<circle cx="207.4" cy="188.6" r=".84"/>
<circle cx="257.4" cy="188.6" r=".85"/>
<circle cx="269.9" cy="188.6" r=".84"/>
<circle cx="279.6" cy="203.1" r="1.14"/>
</g>
<path d="M412.4 262.3a2.5 2.5 0 0 0-4.1-1.1 2.5 2.5 0 0 0 1 4.2 2.5 2.5 0 0 0 3.2-2.9l-.1-.2" fill="none" stroke="#000" stroke-width=".3" stroke-dasharray="30.5 1.3 1.3 1.3" stroke-dashoffset="24.5" stroke-linecap="butt"/>
<path d="M414.8 261.5a5 5 0 0 0-8.3-2 5 5 0 0 0 2.2 8.3 5 5 0 0 0 6.2-6l-.1-.3" fill="none" stroke="#000" stroke-width=".3" stroke-dasharray="30.5 1.3 1.3 1.3" stroke-dashoffset="16.7" stroke-linecap="butt"/>
<g fill="none" stroke="#000" stroke-width=".3" stroke-dasharray="6.3 1.3 1.3 1.3 5.1">
<path d="M184.4 40.6l2 5M186.4 45.6l-4 4M186.4 59.8l-4 4M194.4 40.6l2 5M196.4 45.6l-4 4M196.4 59.8l-4 4M182.4 63.8l2 5.1M192.4 63.8l2 5.1M184.4 103.1l2 4.8M186.4 107.9l-4 4M194.4 103.1l2 4.8M196.4 107.9l-4 4"/>
<path d="M182.4 125.5l2 4.7M186.4 121.5l-4 4M192.4 125.5l2 4.7M196.4 121.5l-4 4M184.4 165.4l2 5M186.4 170.4l-4 4M194.4 165.4l2 5M196.4 170.4l-4 4M182.4 188.6l2 5.1M186.4 184.6l-4 4M192.4 188.6l2 5.1M196.4 184.6l-4 4"/>
</g>
<path d="M182.4 49.6l4 10.2M192.4 49.6l4 10.2M182.4 174.4l4 10.2M192.4 174.4l4 10.2" fill="none" stroke="#000" stroke-width=".3" stroke-dasharray="6.3 1.3 1.3 1.3 5.1" stroke-dashoffset="5.3"/>
<path d="M182.4 111.9l4 9.6M192.4 111.9l4 9.6" fill="none" stroke="#000" stroke-width=".3" stroke-dasharray="6.3 1.3 1.3 1.3 5.1" stroke-dashoffset="5.6"/>
<path d="M268.6 179.5h-1M269.9 178.3v-1M271.1 179.5h1M269.9 180.8v1" fill="none" stroke="#000" stroke-width=".3" stroke-dasharray="30.5 1.3 1.3 1.3"/>
<path d="M349.7 114.5v6.5" fill="none" stroke="#000" stroke-width=".3" stroke-dasharray="30.5 1.3 1.3 1.3" stroke-dashoffset="29.1"/>
<path d="M410 255.7v14.9" fill="none" stroke="#000" stroke-width=".3" stroke-dasharray="30.5 1.3 1.3 1.3" stroke-dashoffset="25"/>
<path d="M403.4 263l12.6-.1" fill="none" stroke="#000" stroke-width=".3" stroke-dasharray="30.5 1.3 1.3 1.3" stroke-dashoffset="26.1"/>
<path d="M216 248v5" fill="none" stroke="#000" stroke-width=".3" stroke-dasharray="30.5 1.3 1.3 1.3" stroke-dashoffset="29.9"/>
<path d="M123.6 63.5v-17.5M151.1 63.5v-17.5M254.9 63.5v-17.5M282.4 63.5v-17.5" fill="none" stroke="#f00" stroke-width=".3" stroke-dasharray="30.5 1.3 1.3 1.3" stroke-dashoffset="23.6"/>
<g fill="#000">
<path d="M337.8 126.2l1 .2-1 .3z"/>
<path d="M172.6 37l1 .2-1 .3zM128.6 37.2l1-.2v.5zM293.9 39.4l1 .3-1 .2zM282.4 39.7l1-.3v.5zM253.9 31.3l1 .2-1 .3zM151.1 31.5l1-.2v.5zM293.9 160.9l1 .3-1 .2zM269.9 161.2l1-.3v.5zM359.7 132.9l1 .2-1 .3zM349.7 133.1l1-.2v.5z"/>
<path d="M166.6 46l.3 1h-.5zM166.4 62.5h.5l-.3 1zM306.5 168.6l.2 .9h-.5zM306.2 189.5h.5l-.2 1zM367.7 101.1l.2 1h-.5zM367.4 126.1h.5l-.2 1z"/>
<path d="M84.1 97.8l1-.3v.5zM293.9 97.5l1 .3-1 .2zM84.1 31.5l1-.2v.5zM150.1 31.3l1 .2-1 .3zM140.9 64.3l-.5 .9 .5 .1zM141.1 41.8l1-.3v.5zM160.1 41.5l1 .3-1 .2zM151.3 64.2v1.1l.5-.2zM83.1 40.2l1 .3-1 .2zM123.6 40.5l1-.3v.5zM84.1 161.2l1-.3v.5zM127.6 160.9l1 .3-1 .2zM84.1 202.2l1-.3v.6zM127.6 201.9l1 .3-1 .3zM128.6 202.2l1-.3v.6zM177.6 201.9l1 .3-1 .3zM129.1 180.4l.3 1 .4-.3zM270.2 189.3l.3 1 .4-.2zM178.6 202.2l1-.3v.6zM268.9 201.9l1 .3-1 .3zM338.8 133.1l1-.2v.5zM348.7 132.9l1 .2-1 .3z"/>
<path d="M338.9 97.6l1-.3v.5zM359.4 97.3l1 .3-1 .2z"/>
<path d="M128.6 161.2l1-.3v.5zM256.4 160.9l1 .3-1 .2z"/>
<path d="M257.4 161.2l1-.3v.5zM268.9 160.9l1 .3-1 .2z"/>
<path d="M299.4 170.5l.3 1.1h-.5zM299.2 187.5h.5l-.3 1.1z"/>
<path d="M344.1 177.1l.2 1h-.5zM343.8 184.1h.5l-.2 1z"/>
<path d="M352.5 175l1-.2v.5zM349.5 174.8l1 .2-1 .3z"/>
</g>
<path d="M338.8 126.1v.5" fill="none" stroke="#f00" stroke-width=".3"/>
<g font-size="6.3">
<text x="282.1" y="250.3">名称</text>
<text x="347.1" y="250.3">图号</text>
<text x="282.1" y="260.3">材质</text>
<text x="347.1" y="260.3">质量</text>
<text x="383.3" y="262.1">视</text>
<text x="383.3" y="269.9">图</text>
<text x="282.1" y="270.3">版次</text>
<text x="347.1" y="270.3">比例</text>
</g>
<g font-size="4.9">
<text x="5" y="230.9">注意：1.行走平行度（正面+侧面），450行程内，≤±0.03mm，1000行程内，≤±0.05mm。</text>
<text x="13.7" y="236.9">2.本体形变，450行程内，≤±0.03mm，1000行程内，≤±0.05mm。</text>
<text x="16.9" y="245.5">型号规格</text>
<text x="78.9" y="245.5">GTH4-350-BC-M05-C4</text>
<text x="10.7" y="253.5">螺杆规格/型号</text>
<text x="61.8" y="253.5">1002</text>
<text x="96.3" y="253.5">1005</text>
<text x="16.9" y="259.5">有效行程</text>
<text x="97.5" y="259.5">350</text>
<text x="16.9" y="265.5">精度等级</text>
<text x="98.7" y="265.5">C7</text>
<text x="16.9" y="272">马达容量</text>
<text x="87.6" y="272">50W(无刹车)</text>
<text x="11.9" y="279.1">重复定位精度</text>
<text x="97.7" y="279.1">0.02</text>
<text x="4.5" y="285.9">感应开关方式及数量</text>
<text x="81.4" y="285.9">外挂型三只（C4）</text>
<text x="11.9" y="292.1">建议最快速度</text>
<text x="58.1" y="292.1">100MM/S</text>
<text x="92.5" y="292.1">250MM/S</text>
<text x="127" y="292">500MM/S</text>
</g>
<g font-size="4.2">
<text x="301.9" y="249.6">GTH4-350-BC-M05-C4</text>
<text x="259" y="267">2022/9/24</text>
</g>
<g font-size="4.1">
<text x="92.1" y="30.9">134 滑台原点</text>
<text x="193.7" y="30.9">350 有效行程</text>
<text x="84.9" y="39.9">79</text>
<text x="93.5" y="39.9">1 滑台极限位置</text>
<text x="153.2" y="41.2">40</text>
<text x="153.4" y="36.7">90</text>
<text x="166" y="41.7" transform="rotate(-90 166 41.7)">35</text>
<text x="298.3" y="39.1">25</text>
<text x="306.9" y="39.1">1 滑台极限位置</text>
<text x="112.1" y="76.4">4 x M4</text>
<text x="130" y="76.4">9.5</text>
<text x="156.1" y="76.3">2 x</text>
<text x="169.4" y="76.3">3 H7</text>
<text x="185.4" y="76.3">4.5</text>
<text x="189.5" y="97.1">564</text>
<text x="347.6" y="97">43</text>
<text x="367.1" y="115.9" transform="rotate(-90 367.1 115.9)">52</text>
<text x="320.3" y="125.8">基准面</text>
<text x="326.8" y="132.6">21.70</text>
<text x="352.7" y="132.6">22</text>
<text x="349.7" y="153.9">F</text>
<text x="111.2" y="160.6">89</text>
<text x="200.3" y="160.6">4*100</text>
<text x="260.8" y="160.6">25</text>
<text x="279.8" y="160.6">50</text>
<text x="345.6" y="159.1">2 : 1</text>
<text x="339.4" y="179.1" transform="rotate(-90 339.4 179.1)">+0.012</text>
<text x="343.5" y="177" transform="rotate(-90 343.5 177)">0</text>
<text x="355.7" y="174.4">1</text>
<text x="274.3" y="181">F</text>
<text x="298.9" y="180.1" transform="rotate(-90 298.9 180.1)">36</text>
<text x="305.9" y="180.1" transform="rotate(-90 305.9 180.1)">44</text>
<text x="343.5" y="183.2" transform="rotate(-90 343.5 183.2)">4</text>
<text x="139.4" y="195.9">2 x</text>
<text x="152.8" y="195.9">4 H7</text>
<text x="168.8" y="195.9">4</text>
<text x="106.5" y="201.6">89</text>
<text x="149.2" y="201.6">100</text>
<text x="215.1" y="201.6">325</text>
<text x="276.7" y="199.6">12 x M4</text>
<text x="298" y="199.6">10</text>
<text x="282.8" y="204.6">3.40 贯穿</text>
<text x="221.3" y="247.4">1</text>
<text x="131.6" y="253.2">1010</text>
<text x="218.2" y="257.4">序号</text>
<text x="221.3" y="252.4">2</text>
<text x="230.7" y="257.4">修 订 版 次</text>
<text x="255.9" y="257.4">设计变更编号</text>
<text x="225" y="262.4">设</text>
<text x="238.8" y="262.4">计</text>
<text x="252.5" y="262.4">变</text>
<text x="266.2" y="262.4">更</text>
<text x="218.4" y="267.4">设 计</text>
<text x="367.9" y="269.9">1:2</text>
<text x="218.4" y="272.4">校 核</text>
<text x="218.4" y="277.4">批 准</text>
<text x="218.9" y="282.9">技术要求：</text>
<text x="229.2" y="287.4">1、未标注公差全部 0.1</text>
<text x="229.1" y="291.9">2、未标注倒角全部C0.3</text>
</g>
</svg>
